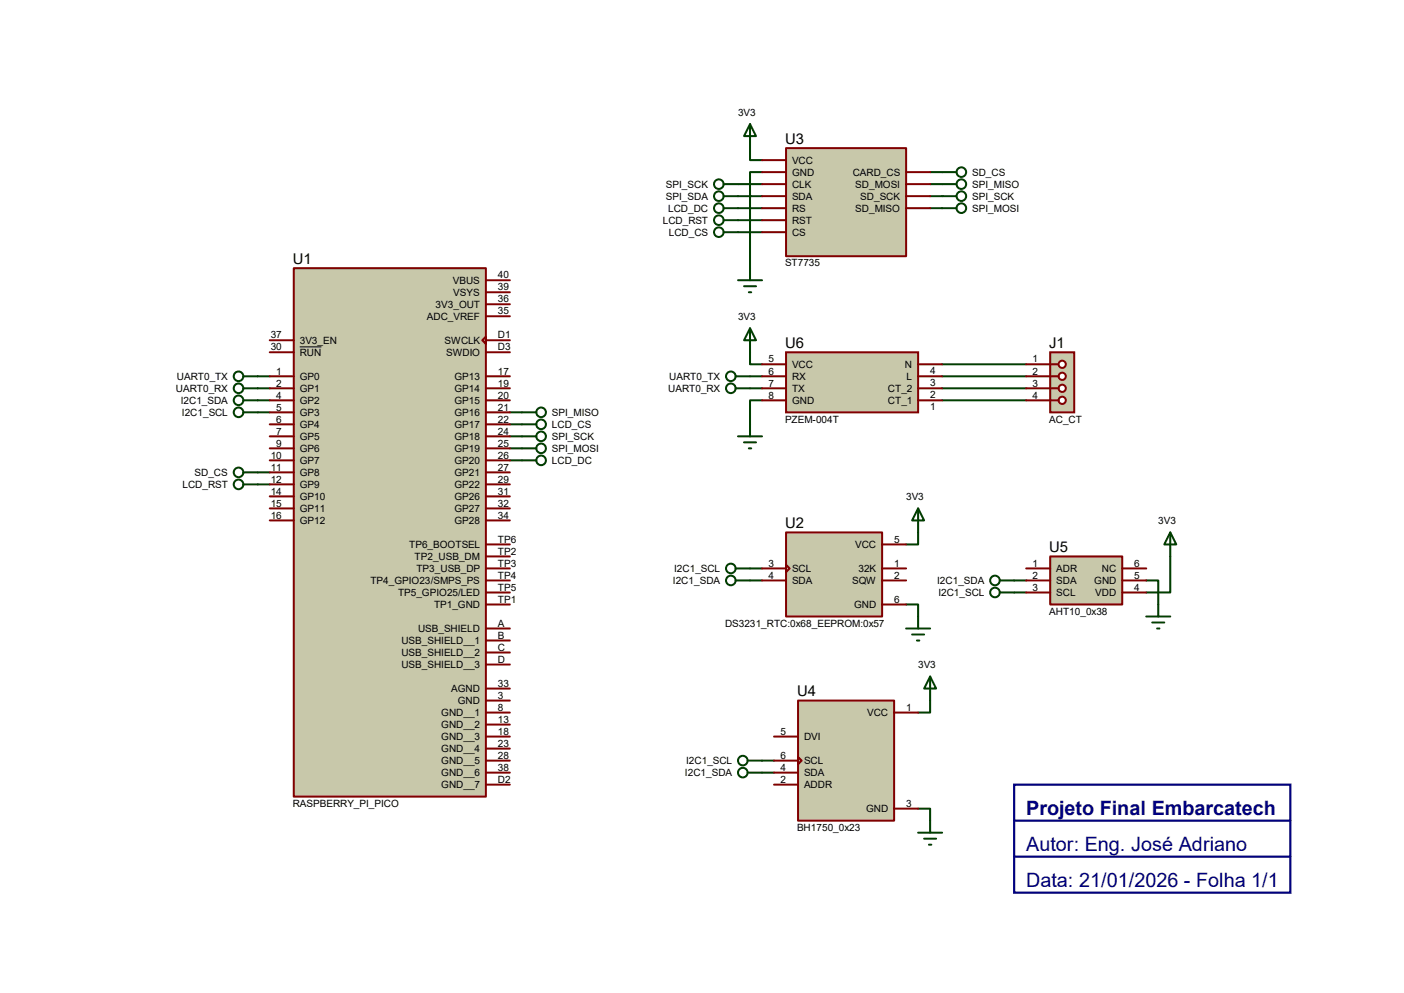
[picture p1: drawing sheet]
<svg xmlns="http://www.w3.org/2000/svg" width="297mm" height="210mm" viewBox="0 0 297 210" stroke-linecap="round" stroke-linejoin="round" font-family="sans-serif">
<g fill="none" stroke="#004000" stroke-width=".42">
<path d="M156.1 38.9h5.1M158.7 31.3v2.6h2.5M161.2 36.4h-2.5v20.3M196.8 38.9h2.5M196.8 36.4h2.5M156.1 41.5h5.1M156.1 44h5.1M156.1 46.6h5.1M156.1 49.1h5.1M196.8 41.5h2.5M196.8 44h2.5M54.5 79.6h2.6"/>
<path d="M158.7 74.5v2.5h2.5M158.7 79.6h2.5M199.3 79.6h17.8M199.3 77h17.8M54.5 82.1h2.6M54.5 84.7h2.6M54.5 87.2h2.6M54.5 99.9h2.6M107.9 87.2h2.5M107.9 89.7h2.5M107.9 92.3h2.5M107.9 94.8h2.5"/>
<path d="M107.9 97.4h2.5M158.7 82.1h2.5M161.2 84.7h-2.5v5M199.3 82.1h17.8M199.3 84.7h17.8M54.5 102.4h2.6M194.2 112.6v2.5h-2.5M247.6 117.7v7.6h-5.1M158.7 122.8h2.5M158.7 120.2h2.5M191.7 127.8h2.5v2.6M214.5 122.8h2.6"/>
<path d="M214.5 125.3h2.6M242.5 122.8h2.5v5M196.8 148.2v2.5h-2.6M161.2 163.4h2.5M161.2 160.9h2.5M194.2 171h2.6v2.6"/>
</g>
<path d="M62.1 56.7h40.7v111.8h-40.7z" fill="#c8c8aa" stroke="#800000" stroke-width=".42"/>
<g fill="none" stroke="#800000" stroke-width=".42">
<path d="M102.8 59.3h5.1M57.1 74.5h5M57.1 72h5M57.1 79.6h5M102 72l.8-.8v1.5zM102.8 74.5h5.1M102.8 72h5.1M102.8 64.3h5.1M102.8 66.9h5.1M102.8 79.6h5.1M102.8 61.8h5.1M57.1 82.1h5"/>
<path d="M57.1 84.7h5M57.1 87.2h5M57.1 89.7h5M57.1 92.3h5M57.1 94.8h5M57.1 97.4h5M57.1 99.9h5M102.8 82.1h5.1M102.8 84.7h5.1M102.8 87.2h5.1M102.8 89.7h5.1M102.8 92.3h5.1"/>
<path d="M102.8 94.8h5.1M102.8 97.4h5.1M102.8 99.9h5.1M57.1 105h5M57.1 107.5h5M57.1 110.1h5M57.1 102.4h5M102.8 105h5.1M102.8 107.5h5.1M102.8 110.1h5.1M102.8 102.4h5.1M102.8 117.7h5.1"/>
<path d="M102.8 115.1h5.1M102.8 127.8h5.1M102.8 120.2h5.1M102.8 122.8h5.1M102.8 125.3h5.1M102.8 132.9h5.1M102.8 135.5h5.1M102.8 138h5.1M102.8 145.6h5.1M102.8 148.2h5.1M102.8 150.7h5.1M102.8 153.2h5.1"/>
<path d="M102.8 155.8h5.1M102.8 158.3h5.1M102.8 140.5h5.1M102.8 160.9h5.1M102.8 163.4h5.1M102.8 165.9h5.1"/>
</g>
<path d="M63.4 73.4h4.6" fill="none" stroke="#000" stroke-width=".21"/>
<path d="M166.3 112.6h20.3v17.8h-20.3z" fill="#c8c8aa" stroke="#800000" stroke-width=".42"/>
<path d="M166.3 119.5l.7 .7-.7 .8zM186.6 115.1h5.1M161.2 120.2h5.1M161.2 122.8h5.1M186.6 120.2h5.1M186.6 127.8h5.1M186.6 122.8h5.1" fill="none" stroke="#800000" stroke-width=".42"/>
<path d="M168.8 148.2h20.3v25.4h-20.3z" fill="#c8c8aa" stroke="#800000" stroke-width=".42"/>
<path d="M163.7 155.8h5.1M189.1 150.7h5.1M163.7 165.9h5.1M163.7 160.9h5.1M163.7 163.4h5.1M168.8 160.1l.8 .8-.8 .7zM189.1 171h5.1" fill="none" stroke="#800000" stroke-width=".42"/>
<path d="M222.2 117.7h15.2v10.1h-15.2z" fill="#c8c8aa" stroke="#800000" stroke-width=".42"/>
<path d="M217.1 120.2h5.1M217.1 122.8h5.1M217.1 125.3h5.1M237.4 120.2h5.1M237.4 122.8h5.1M237.4 125.3h5.1" fill="none" stroke="#800000" stroke-width=".42"/>
<g fill="none" stroke="#004000" stroke-width=".42">
<path d="M51.5 79.6h3M51.5 82.1h3M51.5 84.7h3M51.5 87.2h3M194.2 107.5l1.3 2.6h-2.5zM194.2 107.5v5.1M247.6 112.6l1.2 2.5h-2.5zM247.6 112.6v5.1M155.6 122.8h3.1M155.6 120.2h3.1M191.7 132.9h5.1M193 134.2h2.5"/>
<path d="M194 135.5h.5M194.2 130.4v2.5M211.5 122.8h3M211.5 125.3h3M242.5 130.4h5.1M243.8 131.7h2.5M244.8 132.9h.5M245 127.8v2.6M196.8 143.1l1.2 2.5h-2.5zM196.8 143.1v5.1M158.2 163.4h3M158.2 160.9h3"/>
<path d="M194.2 176.1h5.1M195.5 177.4h2.5M196.5 178.6h.5M196.8 173.6v2.5"/>
<circle cx="50.5" cy="79.6" r="1.02"/>
<circle cx="50.5" cy="87.2" r="1.02"/>
<circle cx="50.5" cy="82.1" r="1.02"/>
<circle cx="50.5" cy="84.7" r="1.02"/>
<circle cx="154.6" cy="122.8" r="1.02"/>
<circle cx="154.6" cy="120.2" r="1.02"/>
<circle cx="210.5" cy="122.8" r="1.02"/>
<circle cx="210.5" cy="125.3" r="1.02"/>
<circle cx="157.1" cy="160.9" r="1.02"/>
<circle cx="157.1" cy="163.4" r="1.02"/>
</g>
<path d="M166.3 31.3h25.4v22.9h-25.4z" fill="#c8c8aa" stroke="#800000" stroke-width=".42"/>
<path d="M161.2 33.9h5.1M161.2 36.4h5.1M161.2 38.9h5.1M191.7 36.4h5.1M191.7 38.9h5.1M161.2 41.5h5.1M161.2 44h5.1M161.2 46.6h5.1M161.2 49.1h5.1M191.7 41.5h5.1M191.7 44h5.1" fill="none" stroke="#800000" stroke-width=".42"/>
<g fill="none" stroke="#004000" stroke-width=".42">
<path d="M153.1 38.9h3M158.7 26.2l1.2 2.6h-2.5zM158.7 26.2v5.1M199.3 38.9h3.1M199.3 36.4h3.1M153.1 41.5h3M153.1 44h3M153.1 46.6h3M153.1 49.1h3M156.1 59.3h5.1M158.7 56.7v2.6M199.3 41.5h3.1"/>
<path d="M199.3 44h3.1M157.4 60.5h2.5M158.4 61.8h.5M51.5 99.9h3M110.4 89.7h3.1M110.4 92.3h3.1M110.4 94.8h3.1M110.4 97.4h3.1M110.4 87.2h3.1M51.5 102.4h3"/>
<circle cx="152.1" cy="38.9" r="1.02"/>
<circle cx="203.4" cy="36.4" r="1.02"/>
<circle cx="203.4" cy="38.9" r="1.02"/>
<circle cx="152.1" cy="41.5" r="1.02"/>
<circle cx="152.1" cy="46.6" r="1.02"/>
<circle cx="152.1" cy="44" r="1.02"/>
<circle cx="152.1" cy="49.1" r="1.02"/>
<circle cx="203.4" cy="41.5" r="1.02"/>
<circle cx="203.4" cy="44" r="1.02"/>
<circle cx="50.5" cy="99.9" r="1.02"/>
<circle cx="114.5" cy="87.2" r="1.02"/>
<circle cx="114.5" cy="92.3" r="1.02"/>
<circle cx="114.5" cy="94.8" r="1.02"/>
<circle cx="114.5" cy="97.4" r="1.02"/>
<circle cx="114.5" cy="89.7" r="1.02"/>
<circle cx="50.5" cy="102.4" r="1.02"/>
</g>
<path d="M166.3 74.5h27.9v12.7h-27.9z" fill="#c8c8aa" stroke="#800000" stroke-width=".42"/>
<path d="M161.2 79.6h5.1M161.2 77h5.1M194.2 79.6h5.1M194.2 77h5.1M161.2 84.7h5.1M161.2 82.1h5.1M194.2 84.7h5.1M194.2 82.1h5.1" fill="none" stroke="#800000" stroke-width=".42"/>
<g fill="none" stroke="#004000" stroke-width=".42">
<path d="M155.6 79.6h3.1M158.7 69.4l1.2 2.6h-2.5zM158.7 69.4v5.1M155.6 82.1h3.1M156.1 92.3h5.1M157.4 93.6h2.5M158.4 94.8h.5M158.7 89.7v2.6"/>
<circle cx="154.6" cy="79.6" r="1.02"/>
<circle cx="154.6" cy="82.1" r="1.02"/>
</g>
<path d="M222.2 74.5h5v12.7h-5z" fill="#c8c8aa" stroke="#800000" stroke-width=".42"/>
<path d="M222.2 77h1.7" fill="none" stroke="#800000" stroke-width=".42"/>
<circle cx="224.7" cy="79.6" r=".76" fill="#fff" stroke="#800000" stroke-width=".42"/>
<path d="M222.2 79.6h1.7" fill="none" stroke="#800000" stroke-width=".42"/>
<circle cx="224.7" cy="82.1" r=".76" fill="#fff" stroke="#800000" stroke-width=".42"/>
<path d="M222.2 82.1h1.7" fill="none" stroke="#800000" stroke-width=".42"/>
<circle cx="224.7" cy="84.7" r=".76" fill="#fff" stroke="#800000" stroke-width=".42"/>
<path d="M222.2 84.7h1.7" fill="none" stroke="#800000" stroke-width=".42"/>
<circle cx="224.7" cy="77" r=".76" fill="#fff" stroke="#800000" stroke-width=".42"/>
<path d="M217.1 77h5.1M217.1 79.6h5.1M217.1 82.1h5.1M217.1 84.7h5.1" fill="none" stroke="#800000" stroke-width=".42"/>
<path d="M214.5 165.9h58.5v22.9h-58.5zM214.5 173.6h58.5M214.5 181.2h58.5" fill="none" stroke="#000080" stroke-width=".47"/>
<g font-size="4.2" fill="#000080">
<text x="217.1" y="172.3">Projeto Final Embarcatech</text>
<text x="217.1" y="179.9">Autor: Eng. José Adriano</text>
<text x="217.1" y="187.5">Data: 21/01/2026 - Folha 1/1</text>
</g>
<g font-size="3.1">
<text x="166.1" y="30.4">U3</text>
<text x="61.9" y="55.8">U1</text>
<text x="166.1" y="73.6">U6</text>
<text x="222" y="73.6">J1</text>
<text x="166.1" y="111.7">U2</text>
<text x="222" y="116.8">U5</text>
<text x="168.6" y="147.3">U4</text>
</g>
<g font-size="2.1">
<text x="156.1" y="24.5">3V3</text>
<text x="167.6" y="34.6">VCC</text>
<text x="140.9" y="39.7">SPI_SCK</text>
<text x="167.6" y="37.2">GND</text>
<text x="167.6" y="39.7">CLK</text>
<text x="180.4" y="37.2">CARD_CS</text>
<text x="180.9" y="39.7">SD_MOSI</text>
<text x="205.7" y="37.2">SD_CS</text>
<text x="205.7" y="39.7">SPI_MISO</text>
<text x="140.2" y="47.3">LCD_RST</text>
<text x="140.9" y="42.2">SPI_SDA</text>
<text x="141.4" y="44.8">LCD_DC</text>
<text x="167.6" y="42.2">SDA</text>
<text x="167.6" y="44.8">RS</text>
<text x="167.6" y="47.3">RST</text>
<text x="180.9" y="44.8">SD_MISO</text>
<text x="182" y="42.2">SD_SCK</text>
<text x="205.7" y="42.2">SPI_SCK</text>
<text x="205.7" y="44.8">SPI_MOSI</text>
<text x="141.5" y="49.9">LCD_CS</text>
<text x="167.6" y="49.9">CS</text>
<text x="105.3" y="58.9">40</text>
<text x="166.1" y="56.3">ST7735</text>
<text x="92.2" y="65.1">3V3_OUT</text>
<text x="95.8" y="60">VBUS</text>
<text x="95.9" y="62.6">VSYS</text>
<text x="105.3" y="64">36</text>
<text x="105.3" y="61.4">39</text>
<text x="57.3" y="71.6">37</text>
<text x="90.3" y="67.6">ADC_VREF</text>
<text x="105.3" y="66.5">35</text>
<text x="105.3" y="71.6">D1</text>
<text x="156.1" y="67.6">3V3</text>
<text x="57.3" y="74.1">30</text>
<text x="63.4" y="75.3">RUN</text>
<text x="63.4" y="72.7">3V3_EN</text>
<text x="94" y="72.7">SWCLK</text>
<text x="94.4" y="75.3">SWDIO</text>
<text x="105.3" y="74.1">D3</text>
<text x="162.6" y="76.7">5</text>
<text x="167.6" y="77.8">VCC</text>
<text x="191.4" y="77.8">N</text>
<text x="218.4" y="76.7">1</text>
<text x="37.2" y="82.9">UART0_RX</text>
<text x="37.4" y="80.3">UART0_TX</text>
<text x="58.4" y="79.2">1</text>
<text x="58.4" y="81.7">2</text>
<text x="63.4" y="80.3">GP0</text>
<text x="63.4" y="82.9">GP1</text>
<text x="96.1" y="80.3">GP13</text>
<text x="96.1" y="82.9">GP14</text>
<text x="105.3" y="79.2">17</text>
<text x="105.3" y="81.7">19</text>
<text x="141.4" y="82.9">UART0_RX</text>
<text x="141.6" y="80.3">UART0_TX</text>
<text x="162.6" y="81.7">7</text>
<text x="162.6" y="79.2">6</text>
<text x="167.6" y="82.9">TX</text>
<text x="167.6" y="80.3">RX</text>
<text x="187.8" y="82.9">CT_2</text>
<text x="191.8" y="80.3">L</text>
<text x="196.8" y="81.5">3</text>
<text x="196.8" y="79">4</text>
<text x="218.4" y="79.2">2</text>
<text x="218.4" y="81.7">3</text>
<text x="38.2" y="85.4">I2C1_SDA</text>
<text x="38.5" y="88">I2C1_SCL</text>
<text x="58.4" y="84.3">4</text>
<text x="58.4" y="86.8">5</text>
<text x="58.4" y="89.4">6</text>
<text x="63.4" y="85.4">GP2</text>
<text x="63.4" y="88">GP3</text>
<text x="96.1" y="85.4">GP15</text>
<text x="96.1" y="88">GP16</text>
<text x="105.3" y="84.3">20</text>
<text x="105.3" y="86.8">21</text>
<text x="105.3" y="89.4">22</text>
<text x="116.8" y="88">SPI_MISO</text>
<text x="162.6" y="84.3">8</text>
<text x="166.1" y="89.4">PZEM-004T</text>
<text x="167.6" y="85.4">GND</text>
<text x="187.8" y="85.4">CT_1</text>
<text x="196.8" y="86.6">1</text>
<text x="196.8" y="84.1">2</text>
<text x="218.4" y="84.3">4</text>
<text x="222" y="89.4">AC_CT</text>
<text x="58.4" y="91.9">7</text>
<text x="58.4" y="94.4">9</text>
<text x="63.4" y="90.5">GP4</text>
<text x="63.4" y="93">GP5</text>
<text x="63.4" y="95.6">GP6</text>
<text x="96.1" y="90.5">GP17</text>
<text x="96.1" y="93">GP18</text>
<text x="96.1" y="95.6">GP19</text>
<text x="105.3" y="91.9">24</text>
<text x="105.3" y="94.4">25</text>
<text x="116.8" y="90.5">LCD_CS</text>
<text x="116.8" y="93">SPI_SCK</text>
<text x="116.8" y="95.6">SPI_MOSI</text>
<text x="41.1" y="100.7">SD_CS</text>
<text x="57.3" y="97">10</text>
<text x="57.3" y="99.5">11</text>
<text x="63.4" y="98.1">GP7</text>
<text x="63.4" y="100.7">GP8</text>
<text x="96.1" y="98.1">GP20</text>
<text x="96.1" y="100.7">GP21</text>
<text x="105.3" y="97">26</text>
<text x="105.3" y="99.5">27</text>
<text x="116.8" y="98.1">LCD_DC</text>
<text x="38.6" y="103.2">LCD_RST</text>
<text x="57.3" y="104.6">14</text>
<text x="57.3" y="107.1">15</text>
<text x="57.3" y="102.1">12</text>
<text x="63.4" y="105.7">GP10</text>
<text x="63.4" y="103.2">GP9</text>
<text x="96.1" y="103.2">GP22</text>
<text x="96.1" y="105.7">GP26</text>
<text x="105.3" y="102.1">29</text>
<text x="105.3" y="104.6">31</text>
<text x="105.3" y="107.1">32</text>
<text x="191.7" y="105.7">3V3</text>
<text x="57.3" y="109.7">16</text>
<text x="63.4" y="108.3">GP11</text>
<text x="63.4" y="110.8">GP12</text>
<text x="96.1" y="108.3">GP27</text>
<text x="96.1" y="110.8">GP28</text>
<text x="105.3" y="109.7">34</text>
<text x="245" y="110.8">3V3</text>
<text x="86.6" y="115.9">TP6_BOOTSEL</text>
<text x="87.7" y="118.4">TP2_USB_DM</text>
<text x="105.3" y="117.3">TP2</text>
<text x="105.3" y="119.8">TP3</text>
<text x="105.3" y="114.8">TP6</text>
<text x="162.6" y="119.8">3</text>
<text x="180.9" y="115.9">VCC</text>
<text x="189.1" y="119.8">1</text>
<text x="189.1" y="114.8">5</text>
<text x="218.4" y="119.8">1</text>
<text x="239.9" y="119.8">6</text>
<text x="78.4" y="123.5">TP4_GPIO23/SMPS_PS</text>
<text x="88.1" y="121">TP3_USB_DP</text>
<text x="105.3" y="122.4">TP4</text>
<text x="105.3" y="124.9">TP5</text>
<text x="142.4" y="123.5">I2C1_SDA</text>
<text x="142.6" y="121">I2C1_SCL</text>
<text x="162.6" y="122.4">4</text>
<text x="167.6" y="121">SCL</text>
<text x="167.6" y="123.5">SDA</text>
<text x="180.3" y="123.5">SQW</text>
<text x="181.6" y="121">32K</text>
<text x="189.1" y="122.4">2</text>
<text x="198.2" y="123.5">I2C1_SDA</text>
<text x="218.4" y="122.4">2</text>
<text x="218.4" y="124.9">3</text>
<text x="223.4" y="121">ADR</text>
<text x="223.4" y="123.5">SDA</text>
<text x="231.5" y="123.5">GND</text>
<text x="233.1" y="121">NC</text>
<text x="239.9" y="124.9">4</text>
<text x="239.9" y="122.4">5</text>
<text x="84.2" y="126.1">TP5_GPIO25/LED</text>
<text x="91.8" y="128.6">TP1_GND</text>
<text x="105.3" y="127.5">TP1</text>
<text x="180.7" y="128.6">GND</text>
<text x="189.1" y="127.5">6</text>
<text x="198.5" y="126.1">I2C1_SCL</text>
<text x="222" y="130">AHT10_0x38</text>
<text x="223.4" y="126.1">SCL</text>
<text x="231.7" y="126.1">VDD</text>
<text x="84.9" y="136.2">USB_SHIELD__1</text>
<text x="88.4" y="133.7">USB_SHIELD</text>
<text x="105.3" y="132.5">A</text>
<text x="105.3" y="135.1">B</text>
<text x="105.3" y="137.6">C</text>
<text x="153.4" y="132.5">DS3231_RTC:0x68_EEPROM:0x57</text>
<text x="84.9" y="138.8">USB_SHIELD__2</text>
<text x="84.9" y="141.3">USB_SHIELD__3</text>
<text x="105.3" y="140.2">D</text>
<text x="194.2" y="141.3">3V3</text>
<text x="95.5" y="146.4">AGND</text>
<text x="96.9" y="148.9">GND</text>
<text x="105.3" y="145.2">33</text>
<text x="105.3" y="147.8">3</text>
<text x="93.3" y="151.5">GND__1</text>
<text x="93.3" y="154">GND__2</text>
<text x="105.3" y="150.3">8</text>
<text x="105.3" y="152.9">13</text>
<text x="105.3" y="155.4">18</text>
<text x="165.1" y="155.4">5</text>
<text x="183.4" y="151.5">VCC</text>
<text x="191.7" y="150.3">1</text>
<text x="93.3" y="156.5">GND__3</text>
<text x="93.3" y="159.1">GND__4</text>
<text x="93.3" y="161.6">GND__5</text>
<text x="105.3" y="157.9">23</text>
<text x="105.3" y="160.5">28</text>
<text x="145.2" y="161.6">I2C1_SCL</text>
<text x="165.1" y="160.5">6</text>
<text x="170.1" y="156.5">DVI</text>
<text x="170.1" y="161.6">SCL</text>
<text x="93.3" y="164.2">GND__6</text>
<text x="93.3" y="166.7">GND__7</text>
<text x="105.3" y="163">38</text>
<text x="105.3" y="165.6">D2</text>
<text x="144.9" y="164.2">I2C1_SDA</text>
<text x="165.1" y="165.6">2</text>
<text x="165.1" y="163">4</text>
<text x="170.1" y="166.7">ADDR</text>
<text x="170.1" y="164.2">SDA</text>
<text x="61.9" y="170.6">RASPBERRY_PI_PICO</text>
<text x="183.2" y="171.8">GND</text>
<text x="191.7" y="170.6">3</text>
<text x="168.6" y="175.7">BH1750_0x23</text>
</g>
</svg>
